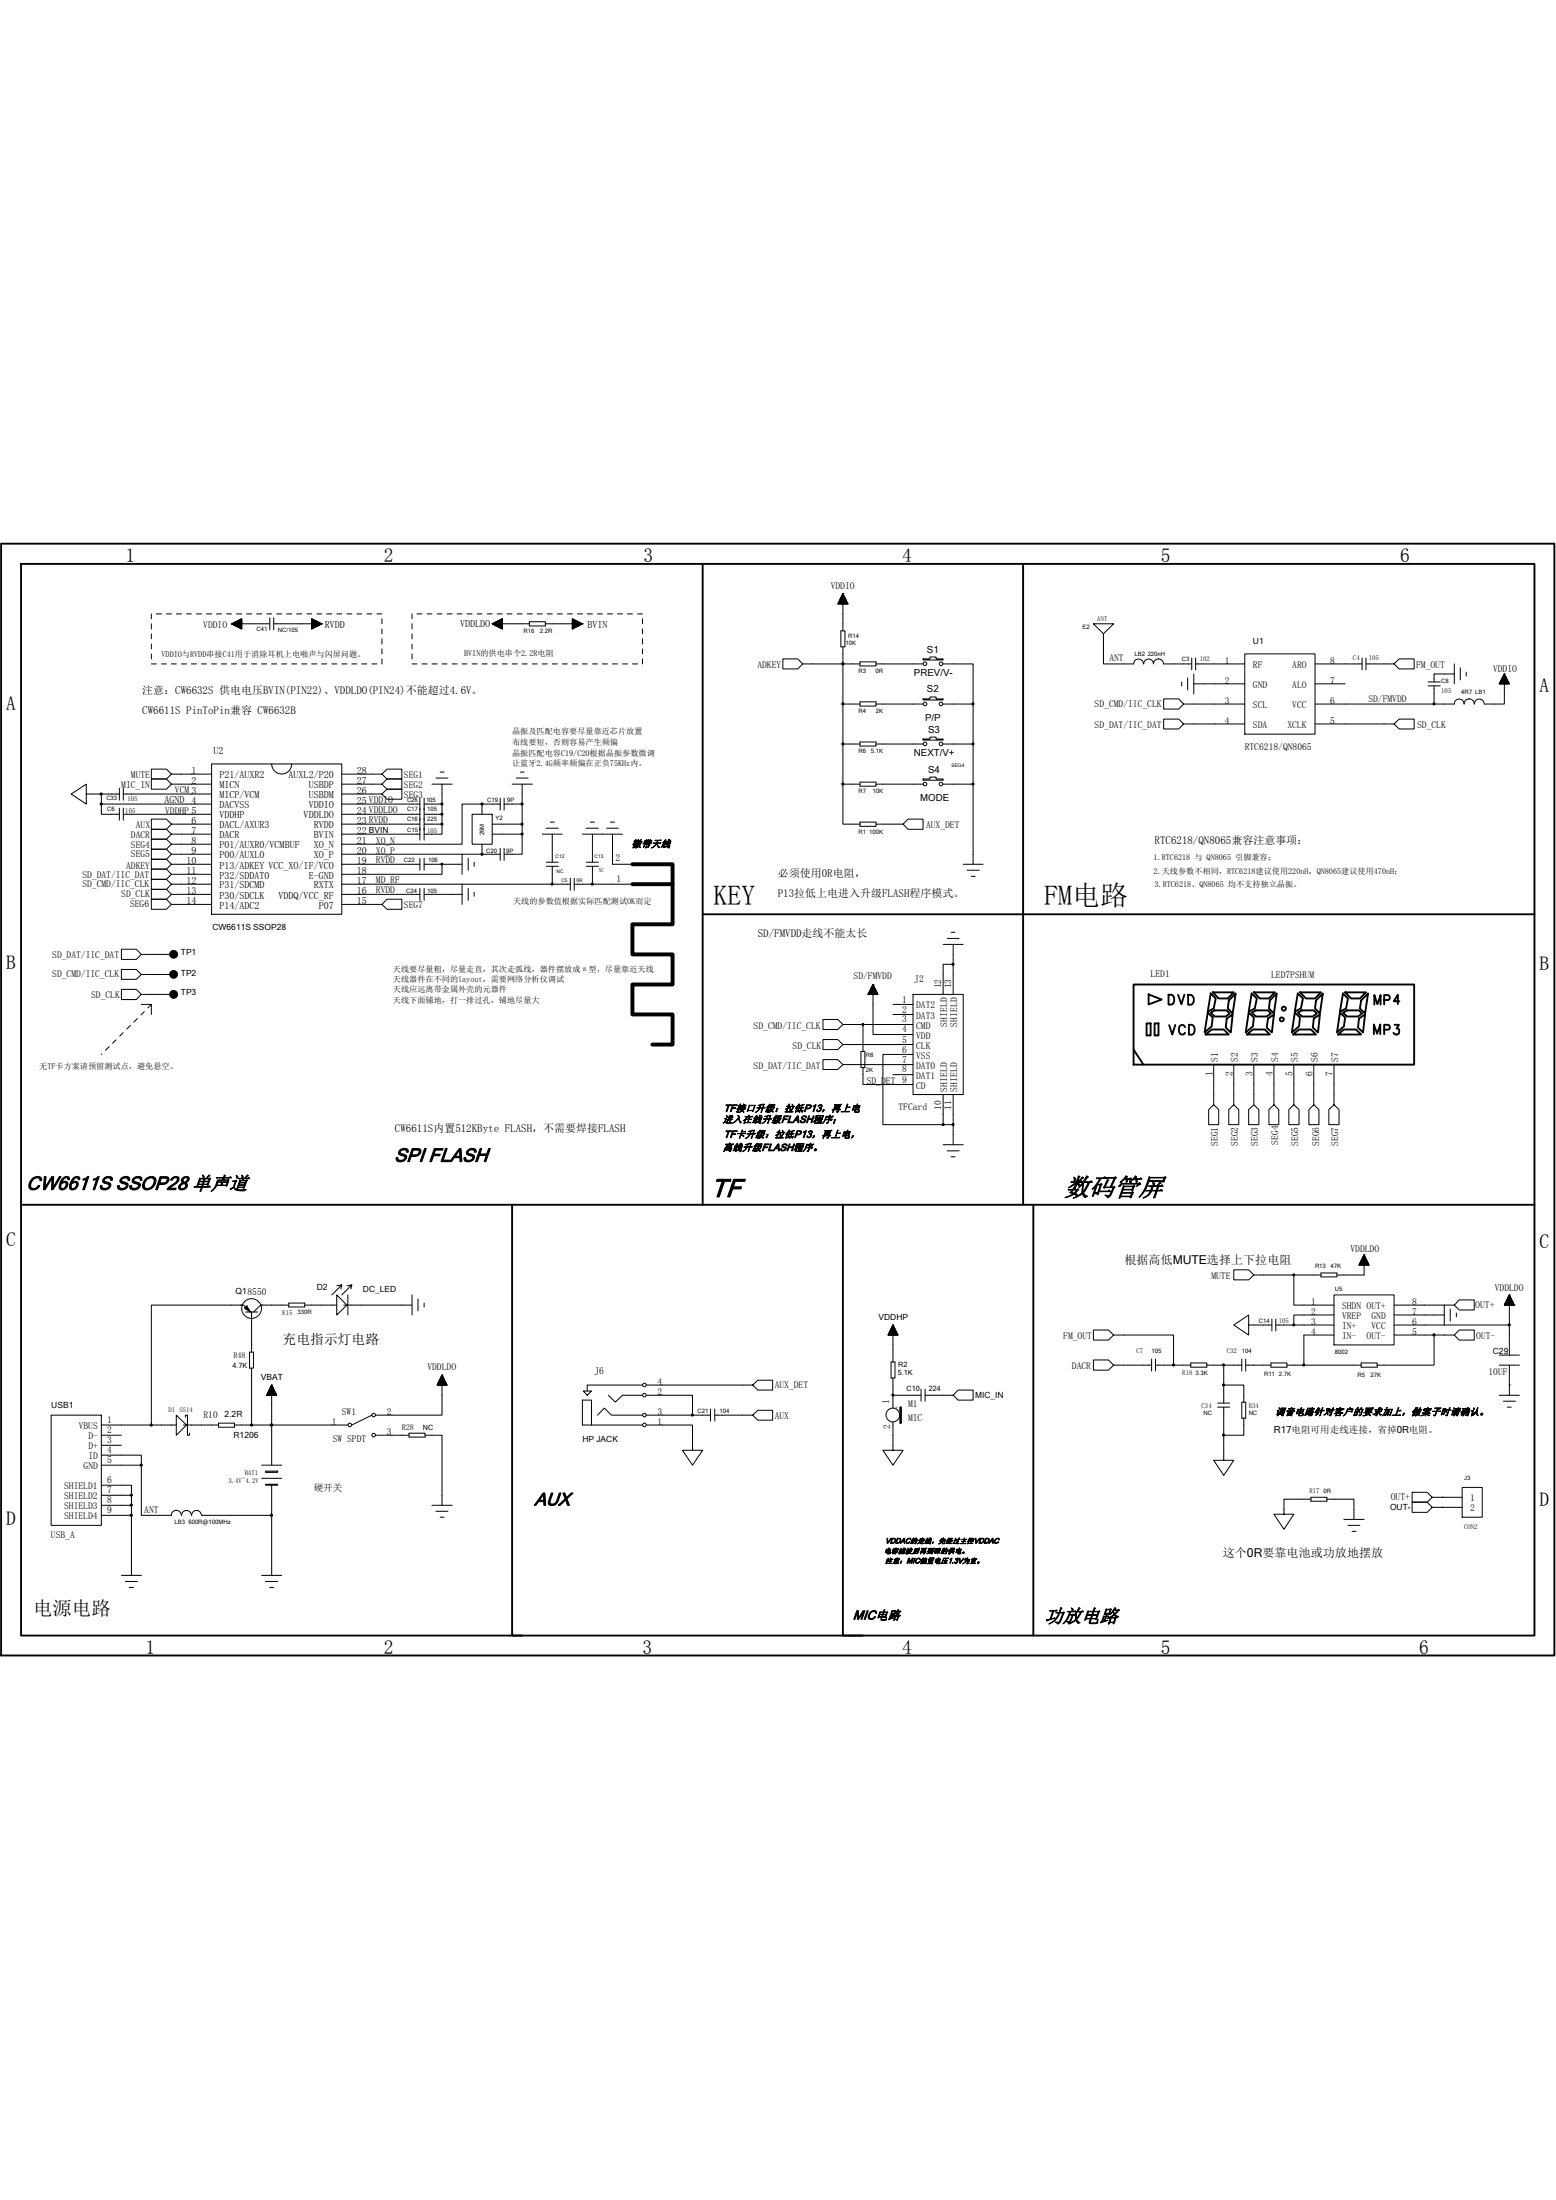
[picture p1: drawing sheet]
<svg xmlns="http://www.w3.org/2000/svg" width="210mm" height="297mm" viewBox="0 0 210 297" stroke-linecap="round" stroke-linejoin="round" font-family="sans-serif">
<g fill="none" stroke="#000" stroke-width=".25">
<path d="M.1 73.4h209.7v150.1h-209.7zM2.8 76.1h204.3v144.7h-204.3zM94.8 76.1v86.6M138.1 76.1v86.6M94.8 123.4h112.3M153 132.9h37.8v10.8h-37.8zM154.7 138.2h.6v1.6h-.6zM155 134.3l1.8 .7-1.8 .6zM155.8 138.2h.5v1.6h-.5zM157.7 134.3h.4a.76 .76 0 0 1 0 1.3h-.4zM158.6 138.4l-.4 1.3-.4-1.3M159.8 134.3l-.4 1.3-.4-1.3"/>
<path d="M159.9 138.7l-.1-.2-.4-.1a.74 .74 0 0 0 .1 1.3h.2l.2-.3M160.3 134.3h.4a.76 .76 0 0 1 0 1.4h-.4v-1.4M160.4 138.4h.4a.76 .76 0 0 1 0 1.3h-.4v-1.3M162.7 139.7l.8-.7h1.6l.7 .7zM163 136.7l.7 .7-.2 1.2-.9 .8zM163.4 136.7l.5-.3h1.6l.4 .4-.5 .4h-1.5zM163.4 134.1l.7 .7-.3 1.4-.8 .4zM163.7 134h2.8l-.8 .8h-1.2zM165.5 137.5l.8-.5-.2 2.4-.7-.7zM166.8 134.1l-.5 2.7-.6-.6 .1-1.1zM168.3 139.7l.8-.7h1.6l.7 .7zM168.5 136.7l.7 .7-.1 1.2-1 .8z"/>
<path d="M168.9 134.1l.7 .7-.3 1.4-.8 .4zM168.9 136.7l.6-.3h1.6l.4 .4-.6 .4h-1.4zM169.2 134h2.8l-.8 .8h-1.2zM171.1 137.5l.8-.5-.3 2.4-.7-.7zM172.3 134.1l-.4 2.7-.7-.6 .2-1.1zM174.5 139.7l.8-.7h1.6l.7 .7zM174.7 136.7l.7 .7-.1 1.2-1 .8zM175.1 134.1l.7 .7-.2 1.4-.9 .4zM175.1 136.7l.6-.3h1.6l.4 .4-.5 .4h-1.5zM175.4 134h2.9l-.8 .8h-1.3zM177.3 137.5l.8-.5-.2 2.4-.7-.7zM178.5 134.1l-.4 2.7-.6-.6 .1-1.1z"/>
<path d="M180.6 139.7l.8-.7h1.6l.7 .7zM180.8 136.7l.7 .7-.1 1.2-1 .8zM181.2 136.7l.6-.3h1.6l.4 .4-.5 .4h-1.5zM181.2 134.1l.7 .7-.2 1.4-.9 .4zM181.5 134h2.8l-.8 .8h-1.2zM183.4 137.5l.8-.5-.3 2.4-.6-.7zM184.6 134.1l-.4 2.7-.7-.6 .2-1.1zM185.4 139.6v-1.3l.4 1.3 .5-1.3v1.3M185.5 135.6v-1.3l.4 1.3 .4-1.3v1.3M186.8 139h.6a.37 .37 0 0 0 .1-.6h-.7v1.2M186.8 135h.6l.1-.1a.37 .37 0 0 0-.2-.6h-.5v1.3M188.2 138.4h.6l-.3 .5h.2a.46 .46 0 0 1 .1 .5 .46 .46 0 0 1-.4 .3l-.2-.1-.2-.2"/>
<path d="M188.8 135.2h-.7l.5-.9v1.3M153 141.7l1.3 2M2.8 162.7h204.3M69.1 162.7v58.1h1.4M113.7 162.7v58.1h2.8M139.4 162.7v58.1"/>
<circle cx="173" cy="137.6" r=".27"/>
<circle cx="173.2" cy="136.2" r=".28"/>
</g>
<g fill="none" stroke="#000" stroke-width=".13">
<path d="M20.4 82.9v.6M20.4 84.2v.7M20.4 85.6v.7M20.4 87v.6M20.4 88.3v.7M20.4 89.6h.7M21.1 82.9h.7M21.8 89.6h.7M22.5 82.9h.6M23.1 89.6h.7M23.8 82.9h.7M24.5 89.6h.7"/>
<path d="M25.2 82.9h.6M25.8 89.6h.7M26.5 82.9h.7M27.2 89.6h.7M27.9 82.9h.7M28.6 89.6h.6M29.2 82.9h.7M29.9 89.6h.7M30.6 82.9h.6M31.2 84.2h1.4M31.2 84.2h.1M31.2 89.6h.7"/>
<path d="M31.3 84.2v.1h1.3M31.4 84.3h1.2M31.4 84.2v.1M31.5 84.4h1.1M31.5 84.1v.2M31.6 84.5h1M31.6 84.1v.3M31.7 84.5h.9M31.7 84v.5M31.9 83.9v.7h.7M31.9 82.9h.7M32 83.9v.7"/>
<path d="M32 84.6h.6M32 83.8v.8M32.1 84.7h.5M32.2 83.8v.9M32.2 84.7h.4M32.3 83.7v1M32.3 84.8h.3M32.4 83.7v1.1M32.5 83.6v1.3M32.6 84.2h-1.2v.1M32.6 84.1h-1.1v.2M32.6 84h-.9v.5"/>
<path d="M32.6 83.9h-.8v.6M32.6 84.1h-1v.3M32.6 83.9h-.7v.7M32.6 83.8h-.6v.8M32.6 83.8h-.5v.9M32.6 83.8h-.4v.9M32.6 83.7h-.2v1.1h.2M32.6 83.7h-.3v1.1M32.6 83.6h-.1v1.3h.1M32.6 83.5v1.4M32.6 89.6h.7M33.3 82.9h.7"/>
<path d="M34 89.6h.6M34.6 82.9h.7M35.3 89.6h.7M36 82.9h.7M36.4 84.2h-5.2l1.4 .7v-1.4l-1.4 .7M36.4 83.4v1.6M36.7 89.6h.6M36.9 84.2h6.5l-1.3 .7v-1.4l1.3 .7M36.9 83.4v1.6M37.3 82.9h.7M38 89.6h.7M38.7 82.9h.7"/>
<path d="M39.4 89.6h.6M40 82.9h.7M40.7 89.6h.7M41.4 82.9h.7M42.1 84.2h1.3M42.1 84.5h.8M42.1 83.6v1.3M42.1 84.8h.2M42.1 84.8h.3M42.1 84.7h.4M42.1 84.7h.5M42.1 83.8h.6v.8h-.6"/>
<path d="M42.1 84.5h1M42.1 84.4h1.1M42.1 84.3h1.2M42.1 84.2h1.2v.1M42.1 84.1h1.1v.2M42.1 84.1h1v.3M42.1 84h.9v.5M42.1 83.9h.8v.6M42.1 83.9h.7v.7M42.1 83.8h.4v.9M42.1 83.8h.3v.9M42.1 83.7h.2v1.1"/>
<path d="M42.1 83.7h.1v1.1M42.1 83.5v1.4M42.1 89.6h.7M42.2 83.6v1.3M42.3 83.7v1.1M42.4 83.7v1M42.5 83.8v.9M42.6 83.8v.8M42.7 83.9v.7M42.8 82.9h.6M42.8 83.9v.7h-.7M42.9 84v.5"/>
<path d="M43.1 84.1v.3M43.2 84.1v.2M43.3 84.2v.1M43.3 84.2v.1h-1.2M43.4 84.2h.1M43.4 89.6h.7M44.1 82.9h.7M44.8 89.6h.6M45.4 82.9h.7M46.1 89.6h.7M46.8 82.9h.7M47.5 89.6h.7"/>
<path d="M48.2 82.9h.6M48.8 89.6h.7M49.5 82.9h.7M50.2 89.6h.7M50.9 82.9h.6M51.5 83.5v.7M51.5 84.9v.7M51.5 86.3v.7M51.5 87.6v.7M51.5 89v.6M55.6 89.6h.7M55.6 82.9v.6"/>
<path d="M55.6 84.2v.7M55.6 85.6v.7M55.6 87v.6M55.6 88.3v.7M56.3 82.9h.7M57 89.6h.6M57.6 82.9h.7M58.3 89.6h.7M59 82.9h.6M59.6 89.6h.7M60.3 82.9h.7M61 89.6h.7"/>
<path d="M61.7 82.9h.7M62.4 89.6h.6M63 82.9h.7M63.7 89.6h.7M64.4 82.9h.6M65 89.6h.7M65.7 82.9h.7M66.4 84.2h1.4M66.4 89.6h.7M66.4 84.2h.1M66.5 84.2v.1h1.3M66.6 84.3h1.2"/>
<path d="M66.6 84.2v.1M66.7 84.4h1.1M66.7 84.1v.2M66.8 84.5h1M66.8 84.1v.3M66.9 84.5h.9M66.9 84v.5M67 83.9v.7h.8M67.1 82.9h.7M67.1 83.9v.7M67.1 84.6h.7M67.2 83.8v.8"/>
<path d="M67.3 83.8v.9M67.4 84.7h.4M67.4 83.7v1M67.5 84.8h.3M67.5 83.7v1.1M67.7 83.6v1.3M67.7 84.9h.1M67.8 84.2h-1.3v.1M67.8 84.1h-1.2v.2M67.8 84.1h-1.1v.3M67.8 84h-.9v.5M67.8 83.9h-.8v.6"/>
<path d="M67.8 83.9h-.7v.7M67.8 83.8h-.6v.8M67.8 83.5v1.4M67.8 89.6h.6M67.8 83.8h-.5v.9h.5M67.8 83.8h-.4v.9M67.8 83.7h-.3v1.1M67.8 83.7h-.2v1.1h.2M67.8 83.6l-.1 1.3M68.4 82.9h.7M69.1 89.6h.7M69.8 82.9h.7"/>
<path d="M70.5 89.6h.6M71.1 82.9h.7M71.4 84.2h-5l1.4 .7v-1.4l-1.4 .7M71.4 83.9h2.2v.6h-2.2zM71.8 89.6h.7M72.5 82.9h.7M73.2 89.6h.7M73.6 84.2h5l-1.4 .7v-1.4l1.4 .7M73.9 82.9h.6M74.5 89.6h.7M75.2 82.9h.7M75.9 89.6h.7"/>
<path d="M76.6 82.9h.6M77.2 89.6h.7M77.2 83.7h.3v1.1M77.2 84.2h1.4M77.2 84.5h.9M77.2 84.9h.1M77.2 84.8h.2M77.2 84.8h.3M77.2 84.7h.5M77.2 83.8h.5v.9h-.5M77.2 84.6h.7M77.2 84.5h1"/>
<path d="M77.2 84.4h1.1M77.2 84.3h1.2M77.2 84.2h1.3v.1M77.2 84.1h1.2v.2M77.2 84.1h1.1v.3M77.2 84h1v.5M77.2 83.9h.8v.6M77.2 83.9h.7v.7M77.2 83.8h.6v.8M77.2 83.8h.4v.9M77.2 83.7h.2v1.1M77.2 83.6l.1 1.3"/>
<path d="M77.2 83.5v1.4M77.3 83.6v1.3M77.4 83.7v1.1M77.6 83.7v1M77.7 83.8v.9M77.8 83.8v.8M77.9 83.9v.7M77.9 82.9h.7M78 83.9v.7h-.8M78.1 84v.5M78.2 84.1v.3M78.3 84.1v.2"/>
<path d="M78.4 84.2v.1M78.5 84.2v.1h-1.3M78.6 84.2h.1M78.6 89.6h.6M79.2 82.9h.7M79.9 89.6h.7M80.6 82.9h.7M81.3 89.6h.7M82 82.9h.7M82.7 89.6h.6M83.3 82.9h.7M84 89.6h.7"/>
<path d="M84.7 82.9h.6M85.3 89.6h.7M86 82.9h.7M86.7 83.5v.7M86.7 84.9v.7M86.7 86.3v.7M86.7 87.6v.7M86.7 89v.6M113.1 81.5h1.3M113.1 81.4v.1M113.1 81.4h1.3M113.2 81.4h1.2v.1"/>
<path d="M113.2 81.3v.2M113.2 81.3h1.1M113.2 81.3h1.1v.2M113.2 81.2v.3M113.2 81.2h1.1M113.3 81.5v-.3h.9v.3M113.3 81.1h.9M113.3 81h.9v.5M113.3 81v.5M113.3 81h.9M113.4 80.9h.7v.6M113.4 80.9v.6"/>
<path d="M113.4 80.9h.7M113.4 80.8h.7v.7M113.5 80.7h.5v.8M113.5 80.6v.9M113.5 85.2h.5v2.1h-.5zM113.5 80.6h.5M113.5 80.6h.5v.9M113.5 80.5v1M113.6 80.5h.3M113.6 80.5h.3v1M113.6 80.5v1M113.6 80.4h.3v1.1"/>
<path d="M113.7 80.2v1.3M113.7 80.3h.1v1.2M113.7 80.2h.1M113.7 80.2l.7 1.3h-1.3l.6-1.3v5M113.7 95.1h2.4M113.7 87.3v18.6M113.8 80.3h-.1l-.1 1.2M114 80.8h-.6v.7M116.1 89.6h-7.8l-.6 .7h-2.1v-1.3h2.1l.6 .6M116.1 89.4h2.1v.5h-2.1zM116.1 94.8h2.1v.5h-2.1zM118.2 89.6h6.4"/>
<path d="M118.2 95.1h6.4M124.6 89h.9v-.3h.8v.3h1v.1h-2.7zM124.6 99.8h.9v-.3h.8v.3h1v.1h-2.7zM124.6 94.4h.9v-.3h.8v.3h1v.1h-2.7zM127.3 89.6h4v5.5M127.3 95.1h4v5.4M147.6 84.2h2.7l-1.4 1.4zM148.9 85.6v4h4.1M153 89.6a.66 .66 0 0 1 .6-.6 .66 .66 0 0 1 .7 .6M156.3 89a.62 .62 0 0 0-.6 .6 .66 .66 0 0 0-.7-.6 .66 .66 0 0 0-.7 .6M156.3 89a.68 .68 0 0 1 .7 .6M157 89.6h3.8"/>
<path d="M159.5 92.1v.5M160.3 91.5v1.7M160.8 88.8v1.6M161.1 92.3h6.9M161.1 91v2.7M161.4 89.6h6.6M161.4 88.8v1.6M168 88.3h9.5v10.8h-9.5zM168 95.1h-8.3l-.6-.7h-2.1v1.3h2.1l.6-.6M168 97.7h-8.3l-.6 .7h-2.1v-1.3h2.1l.6 .6M177.5 97.7h10.6l.7 .7h2v-1.3h-2l-.7 .6M177.5 89.6h6.3"/>
<path d="M177.5 92.3h4M183.8 88.8v1.6M184.3 88.8v1.6M184.3 89.6h3.8l.7-.6h2v1.3h-2l-.7-.7M192.7 92.6h1.7M192.7 92.1h1.7M193.5 95.1h2.8M193.5 92.6v2.5h-16M196.3 95a.66 .66 0 0 1 .6-.6 .66 .66 0 0 1 .7 .7M196.3 91h-2.8v1.1M196.3 89.6v2.7M197.1 90.2v1.6"/>
<path d="M197.9 90.7v.6M198.3 94.4a.68 .68 0 0 1 .6 .7M198.3 94.4a.62 .62 0 0 0-.7 .6M199 95a.66 .66 0 0 1 .6-.6 .66 .66 0 0 1 .7 .7M202.3 92.3h1.4h-1.3M202.4 92.2h1.2M202.4 92.3v-.1h1.2v.1M202.4 92.1h1.2M202.5 92.3v-.2h1v.2M202.5 92h1M202.5 91.9v.4M202.5 92h1v.3"/>
<path d="M202.5 91.9h1M202.6 92.3v-.5h.8v.5M202.6 91.8h.8M202.6 91.7v.6M202.6 91.8h.8v.5M202.6 91.7h.8M202.7 91.6v.7M202.7 91.7h.6v.6M202.7 91.6h.6M202.7 91.5v.8M202.7 91.5h.6M202.8 91.5h.5"/>
<path d="M202.8 91.4v.9M202.8 91.4h.4v.9M202.8 91.4h.4M202.9 91.3v1M202.9 91.3h.3v1M202.9 91.3h.2M202.9 91.2v1.1M202.9 91.2h.2v1.1M202.9 91.2h.2M202.9 91v1.3M202.9 91.1h.2v1.2M203 91h.1"/>
<path d="M203 91v1.3M203 91l.7 1.3h-1.4l.7-1.3v4.1h-2.7M203.3 91.5v.8M13.7 108.6v1.3h2.4M13.7 107.2v1.4h14.9M16.1 106.4v1.6M16.1 109.1v1.6M16.1 107.2h-4.5v-1.3l-2 1.3 2 1.4v-1.4M16.6 107.2h12M16.6 106.4v1.6M16.6 109.1v1.6M16.6 109.9h12"/>
<path d="M23.1 112.6l-.6-.6h-2.1v1.3h2.1l.6-.7h5.5M23.1 114l-.6 .7h-2.1v-1.4h2.1l.6 .7h5.5M23.1 115.3l-.6 .7h-2.1v-1.3h2.1l.6 .6h5.5M23.1 116.7l-.6-.7h-2.1v1.3h2.1l.6-.6h5.5M23.1 119.4l-.6 .7h-2.1v-1.4h2.1l.6 .7h5.5M23.1 118l-.6-.7h-2.1v1.4h2.1l.6-.7h5.5M28.6 103.1h17.5v20.3h-17.5zM28.6 105.9h-5.5l-.6 .7h-2.1v-1.4h2.1l.6 .7M28.6 111.3h-5.5l-.6 .7h-2.1v-1.4h2.1l.6 .7M28.6 104.5h-5.5l-.6 .7h-2.1v-1.4h2.1l.6 .7M36.7 103.1a1.34 1.34 0 0 0 1.3 1.4 1.34 1.34 0 0 0 1.4-1.4M51.5 104.5l.7-.7h2v1.4h-2l-.7-.7h-5.4"/>
<path d="M51.5 107.2l.7-.6h2v1.3h-2l-.7-.7h-5.4M51.5 105.9l.7-.7h2v1.4h-2l-.7-.7h-5.4M56.7 107.8v5.6M56.7 115.9v1.6M56.7 120v1.6M56.7 111.3h-10.6M56.7 112.6h-10.6M56.7 108.6h-10.6M56.7 116.7h-10.6M56.7 109.9h-10.6M57.2 107.8v5.6M57.2 115.9v1.6"/>
<path d="M57.2 120v1.6M58.3 105.9h2.7M58.8 105.1h1.7M59.4 104.2h.5M59.6 105.9v4M59.6 116.7h-2.4M59.6 109.9h-2.4M59.6 111.3v1.3h-2.4M59.6 109.9v1.4h-2.4M59.6 108.6h-2.4M62.4 119.4v2.7M62.4 115.3v2.7"/>
<path d="M62.4 116.7h-2.8v1.3h-13.5M63.2 120v1.6M63.2 115.9v1.6M63.7 109.9h2.7v4.1h-2.7zM64 116.4v.6M65 108.6h-2.6v5.4h-16.3M65 115.3h.1M65 108.6h2.5M65 108.6v1.3M65 114v1.3M67.5 107.8v1.6M67.5 114.5v1.7"/>
<path d="M67.5 115.3h-21.4M68 108.6h2.5M68 107.8v1.6M68 114.5v1.7M69.1 105.9h2.7M69.7 105.1h1.6M70.2 104.2h.5M70.5 105.9v6.7M70.5 111.3h-4.1M70.5 112.6h-4.1M70.5 112.6v2.7h-2.5M73.2 112.6h2.7"/>
<path d="M73.7 111.8h1.6M73.7 116.4h1.6M73.7 117h1.6M74.3 111h.5M74.5 112.6v3.8M74.5 119.4h-28.4M74.5 117v2.4h2.5M77 118.6v1.6M77.5 119.4h7.8M77.5 118.6v1.6M78.6 112.6h5.4M79.1 111.8h1.7"/>
<path d="M79.1 116.4h1.7M79.1 117h1.7M79.7 111h.5M79.9 112.6v3.8M79.9 117v2.4M81.9 111.8h1.5M82.4 111h.5M82.7 112.6v4.1h2.6M113.7 105.9v5.4h2.4M113.7 100.5h2.4M113.7 105.9h2.4M116.1 100.2h2.1v.5h-2.1z"/>
<path d="M116.1 105.6h2.1v.6h-2.1zM116.1 111h2.1v.6h-2.1zM118.2 111.3h3.7l.6 .7h2.1v-1.4h-2.1l-.6 .7M118.2 100.5h6.4M118.2 105.9h6.4M124.6 105.2h.9v-.3h.8v.3h1v.1h-2.7zM127.3 100.5h4v5.4M130 116.7h2.7M130.5 117.5h1.6M131.1 118.3h.5M131.3 105.9v10.8M131.3 105.9h-4"/>
<path d="M16.6 139.4l-.4 .5M17.6 138.5l-.5 .4M18.5 137.5l-.4 .5M19.1 134.3l-.7-.7h-2v1.4h2l.7-.7h4M19.1 131.6l-.7 .6h-2v-1.3h2l.7 .7h4M19.1 128.9l-.7-.7h-2v1.3h2l.7-.6h4M19.1 135.6h1.3M19.5 136.6l-.5 .4M20.4 135.6l-.4 .5M20.4 135.6v1.4M23.1 122.1l-.6 .7h-2.1v-1.4h2.1l.6 .7h5.5M23.1 120.8l-.6-.7h-2.1v1.3h2.1l.6-.6h5.5"/>
<path d="M51.5 122.1l.7 .7h2v-1.4h-2l-.7 .7h-5.4M56.7 120.8h-10.6M57.2 120.8h5.2M64 120.5v.5M113.7 138.3l-.6-.7h-2v1.4h2l.6-.7h9.5M116.5 138.3v3.7M117.1 134.3h1.4M117.2 134.3h1.2M117.2 134.2h1.2M117.2 134.3v-.2h1.2v.2M117.2 134h1.2M117.3 134.3v-.3h1v.3"/>
<path d="M117.3 133.9h1M117.3 134.3v-.4h1v.4M117.3 133.8h1M117.4 133.8v.5M117.4 133.8h.8v.5M117.4 133.7h.8M117.4 133.7v.6M117.4 133.7h.8v.6M117.5 133.6h.7M117.5 133.5v.8M117.5 133.6h.6v.7M117.5 133.5h.6"/>
<path d="M117.5 133.4v.9M117.5 133.5h.6v.8M117.6 133.4h.4M117.6 133.3v1M117.6 133.4h.4v.9M117.6 133.3h.4M117.6 133.2v1.1M117.6 133.2h.4v1.1M117.7 133.2h.2M117.7 133.1v1.2M117.7 133.1h.2v1.2M117.7 133.1h.2"/>
<path d="M117.8 133v1.3M117.8 133h.1v1.3M117.8 133h.1M117.8 132.9v1.4M117.8 132.9h.1M117.8 132.9l.7 1.4h-1.4l.7-1.4v6.8h5.4M120.5 135.6h2.7M120.5 137h2.7M123.2 134.3h6.8v13.5h-6.8zM127.3 127.5h2.7M127.3 134.3v-4.1h1.3v4.1M127.8 126.7h1.6"/>
<path d="M128.4 125.9h.5M128.6 127.5v2.7M13.7 142.3v.1M14.7 141.3l-.5 .5M15.7 140.4l-.5 .5M113.7 141l-.6-.6h-2v1.3h2l.6-.7h9.5M113.7 143.7l-.6-.6h-2v1.3h2l.6-.7h9.5M116.2 142h.5v2.1h-.5zM116.5 144.1v2.3h6.7M120.5 145.1h2.7M123.2 142.4h-4.1v9.4h8.2M127.3 154.6h2.7"/>
<path d="M127.3 151.8h1.3M127.3 147.8v4M127.8 155.4h1.6M128.4 156.2h.5M128.6 147.8v6.8M163.8 143.7v5.5l.7 .6v2h-1.4v-2l.7-.6M166.5 143.7v5.5l.7 .6v2h-1.4v-2l.7-.6M169.2 143.7v5.5l.7 .6v2h-1.4v-2l.7-.6M171.9 143.7v5.5l.7 .6v2h-1.4v-2l.7-.6M174.6 143.7v5.5l.7 .6v2h-1.4v-2l.7-.6M177.3 143.7v5.5l.7 .6v2h-1.4v-2l.7-.6M180 143.7v5.5l.7 .6v2h-1.4v-2l.7-.6"/>
<path d="M33 176.6h.1M33 176.6h.4M33.1 177.1h1.7M33.1 176.4v.3M33.2 176.7h.3v.3M33.3 176.3l.5 .8-.8-.5zM33.3 176.3h.1M33.3 176.3v.5M33.4 176.5h-.3l-.2-.3h-12.5v16.2M33.4 176.9h.2M33.4 176.5v.4M33.6 177h.1"/>
<path d="M33.7 177v.1M33.8 177.1h.1M34 177.1v5.5M39 175.9h2.1v.6h-2.1zM39 176.2h-3.8l-1 .9M41.1 176.2h4.3M45.4 173.6l.7-.1-1.3 1.3M45.4 174.8l1.4 1.4-1.4 1.3zM46.1 173.5l-.1 .5M46.4 176.2h9.2M46.8 173.6l.7-.1-1.4 1.3M46.9 174.8v2.7"/>
<path d="M47.5 173.5l-.2 .5M55.6 174.8v2.7M56.4 175.4v1.6M57.2 175.9v.6M120 180v.3M120 179.9h1M120 179.8v.5M120 179.9h1v.4M120 179.8h1M120.1 179.7h.8M120.1 179.6h.8M120.2 179.5v.8"/>
<path d="M120.2 179.6h.6v.7M120.2 179.5h.6M120.2 179.4v.9M120.2 179.4h.6v.9M120.3 179.4h.5M120.3 179.3v1M120.3 179.3h.4v1M120.3 179.3h.4M120.4 179.2v1.1M120.4 179.2h.3v1.1M120.4 179.2h.2M120.4 179.1h.2v1.2"/>
<path d="M120.5 179v1.3M120.5 178.9v1.4M120.5 178.9h.1M120.5 178.9l.7 1.4h-1.4l.7-1.4v5M120.6 179h-.2v1.3M168.5 178.9v-1.4l-2 1.4 2 1.4v-1.4h3.1M169.2 172.1l-.7-.6h-2v1.3h2l.7-.7h5.4v4.1h5.4M171.6 178.1v1.6M172.2 178.9h7.8M172.2 178.1v1.6M174.6 172.1h3.7M178.3 171.9h2.1v.5h-2.1z"/>
<path d="M180 174.8h8.1v6.8h-8.1zM180 177.5h-5.4v1.4M183.4 170.8h1.3M183.5 170.7h1.2M183.5 170.8v-.2h1.2v.2M183.5 170.6h1.1M183.5 170.8v-.3h1.1v.3M183.6 170.5h1M183.6 170.8v-.4h1v.4M183.6 170.4h.9M183.6 170.8v-.5h.9v.5M183.7 170.2h.8"/>
<path d="M183.7 170.8v-.6h.8v.6M183.7 170.1h.7M183.8 170h.6M183.8 169.9h.5M183.9 169.8h.4M183.9 169.7h.3M184 169.6h.1M184 170.8v-1.3h.1v1.3M184.1 169.5h.1M184.1 169.4l-.7 1.4h1.3l-.6-1.4v2.7h-3.7M184.1 169.4v1.4M184.1 169.4h.1"/>
<path d="M184.2 169.6v1.2M184.2 169.7h-.2v1.1M184.2 169.7v1.1M184.2 169.8h-.3v1M184.3 169.8v1M184.3 169.9h-.4v.9M184.3 170v.8M184.3 170h-.5v.8M184.4 170.1v.7M184.4 170.1h-.7v.7M188.1 177.5h6.8M194.9 176.2h1.4l.6 .7h2v-1.4h-2l-.6 .7"/>
<path d="M194.9 176.2v2.7M194.9 176.2h-6.8M195.7 176.7v1.7M196.5 177.3v.5M203 176.2h1.3M203 176.2h.1M203 176.1h1.3M203.1 176.2v-.1h1.2v.1M203.1 176h1.2M203.1 176.2v-.2h1.2v.2M203.1 175.9h1.1M203.2 175.9h1v.3"/>
<path d="M203.2 175.9v.3M203.2 175.8h1M203.2 176.2v-.5h1v.5M203.3 175.7h.8M203.3 176.2v-.6h.8v.6M203.3 175.6h.8M203.3 175.6h.7v.6M203.3 175.5v.7M203.4 175.5h.6M203.4 175.5h.6v.7M203.4 175.3h.5v.9M203.4 175.3v.9"/>
<path d="M203.5 175.3h.4M203.5 175.2h.4v1M203.5 175.1v1.1M203.5 175.1h.3v1.1M203.6 175.1h.2M203.6 175h.2v1.2M203.7 174.8v1.4M203.7 174.9v1.3M203.7 174.8l.6 1.4h-1.3l.7-1.4v8.2M203.7 174.8h.1M203.7 178.9h-15.6M203.8 175h-.2v1.2"/>
<path d="M203.8 175.2h-.3v1M203.9 175.4h-.5v.8M204.3 176.2h.1M6.9 191.1h6.8v14.9h-6.8zM13.7 196.5h5.4v1.3M13.7 192.4h10.1M13.7 193.8h2.7M13.7 195.1h2.7M13.7 197.8h5.4M19.1 197.8v6.8h4M23.8 191.1l1.4 1.3-1.4 1.4zM24.8 192.4h4.7"/>
<path d="M25 191.3v-.2h.3v2.7h.3v-.3M29.5 192.2h2.1v.5h-2.1zM31.6 192.4h15.3M33.7 182.6h.5v2.1h-.5zM34 184.7v7.7M35.3 197.8h2.7M35.3 199.6h2.7M35.8 198.6h1.7v.2h-1.7zM36 188.4h1.3M36 188.3v.1M36 188.3l1.3 .1M36 188.3h1.3"/>
<path d="M36.1 188.4v-.2h1.2v.2M36.1 188.2h1.1M36.1 188.1v.3M36.1 188.1h1.1v.3M36.2 188h1M36.2 188v.4M36.2 188h.9v.4M36.2 187.9h.9M36.2 187.8v.6M36.2 187.9h.9v.5M36.2 187.8h.9M36.3 187.7v.7"/>
<path d="M36.3 187.8h.7v.6M36.3 187.7h.7M36.3 187.7h.7v.7M36.3 187.6v.8M36.4 187.6h.6M36.4 187.5v.9M36.4 187.6h.5v.8M36.4 187.5h.5M36.4 187.5h.5v.9M36.4 187.4v1M36.5 187.4h.4M36.5 187.3h.3v1.1"/>
<path d="M36.5 187.3v1.1M36.5 187.3h.3M36.6 187.2h.2v1.2M36.6 187.1h.1v1.3M36.7 187h.1M36.7 187v1.4M36.7 187l.6 1.4h-1.3l.7-1.4v10.8M36.7 192.4h.1M36.7 187.1l-.1 1.3M36.7 187.2h-.1v1.2M50.2 191.1l-2.7 1.3M50.7 193.8h4.5"/>
<path d="M55.2 193.5h2.2v.5h-2.2zM57.4 193.8h2.2v9.4M59 186.9h1.3M59.1 186.8v.2M59.1 186.9h1.2v.1M59.1 186.8h1.1M59.1 186.7v.3M59.1 186.8h1.1v.2M59.1 186.7h1.1M59.2 186.6v.4M59.2 186.6h1v.4M59.2 186.6h.9"/>
<path d="M59.2 186.5v.5M59.2 186.5h.9v.5M59.2 186.5h.8M59.3 187v-.6h.7v.6M59.3 186.4h.7M59.3 186.3v.7M59.3 186.3h.7v.7M59.4 186.3h.5M59.4 186.1v.9M59.4 186.2h.5v.8M59.4 186.1h.5M59.4 186.1h.5v.9"/>
<path d="M59.5 186h.3v1M59.5 185.9h.3v1.1M59.6 185.7v1.3M59.6 185.8h.1v1.2M59.6 185.7h.1M59.6 185.7l.7 1.3h-1.3l.6-1.3v5.4h-8.9M59.8 185.8h-.2l-.1 1.2M59.8 185.9h-.3v1.1M59.8 186h-.3l-.1 1M60.3 187h-1.3v-.1l1.3 .1M78.7 187.8h1.1l-.6 .6zM79.8 192.4v-3.4h-1.2v3.4h8.1"/>
<path d="M80.6 191.1l1-1 .9 1h4.2M82.1 188.4l.9 .9 1-.9h2.7M86.7 187h-7.5v.8M87.2 192.4h6.3v3.4h-1.4l1.4 2 1.3-2h-1.3M87.2 187h14.4l.7 .7h2v-1.3h-2l-.7 .6M87.2 188.4h6.3v2.7M87.2 191.1h8.7M95.9 190.2v1.7M96.5 191.1h5.1l.7 .6h2v-1.3h-2l-.7 .7M96.5 190.2v1.7M119.8 180.3h1.4M119.9 180.2v.1"/>
<path d="M119.9 180.2l1.3 .1M119.9 180.1h1.2M119.9 180.1v.2M119.9 180.1h1.2v.2M120 180h1.1M120 180h1.1v.3M120.1 180.3v-.5h.8v.5M120.1 180.3v-.6h.8v.6M120.2 183.9h.6v2.2h-.6zM120.5 188.4h3.8M120.5 192v3.8h-1.4l1.4 2 1.4-2h-1.4M120.5 186.1v4"/>
<path d="M121.5 190h.1v2.2h-.1zM121.5 192h.1M121.5 191.9h.1M121.5 191.7h.1M121.5 191.6h.1M121.5 191.5h.1M121.5 191.3h.1M121.5 191.2h.1M121.5 191.1h.1M121.5 190.9h.1M121.5 190.8h.1M121.5 190.7h.1"/>
<path d="M121.5 190.5h.1M121.5 190.4h.1M121.5 190.2h.1M121.5 190.1h.1M124.3 187.6v1.6M124.8 187.6v1.6M124.8 188.4h3.8l.7 .6h2v-1.3h-2l-.7 .7M150.3 180.3l-.7-.7h-2v1.3h2l.7-.6h8.1v4M155.4 184.3h-5.1l-.7 .7h-2v-1.4h2l.7 .7M155.4 183.5v1.6M155.9 184.3h4.8M155.9 183.5v1.6"/>
<path d="M160.7 184h2.2v.6h-2.2zM162.9 184.3h4.7M164.3 190h1.6M164.3 189.4h1.6M165.1 184.3v2.7h2.8v2.3M165.1 193.8v3.4h-1.3l1.3 2 1.4-2h-1.4M165.1 187v2.4M165.1 190v3.8h2.8v-2.3M167.6 189.3h.5v2.2h-.5zM167.6 183.5v1.6M168.1 184.3h3.4M168.1 183.5v1.6"/>
<path d="M171.5 184h2.2v.6h-2.2zM176 184.3h-2.3M180 180.3h-4v4h7.7M183.7 184h2.1v.6h-2.1zM188.1 180.3h8.2l.6 .6h2v-1.3h-2l-.6 .7M193.5 180.3v4h-7.7M202.3 188.4h2.7M202.3 184.3h2.7M202.3 183h2.7M202.9 189.2h1.6M203.4 190h.5M203.7 187h.1"/>
<path d="M203.7 184.3v4.1M13.7 200.5h4v1.4M13.7 201.9h4v1.3M13.7 203.2h4v1.4h-4M16.4 212.7h2.7M16.9 213.5h1.6M17.4 214.3h.6M17.7 204.6v8.1M23.8 203.9a.68 .68 0 0 1 .7 .7M23.8 203.9a.62 .62 0 0 0-.7 .7M24.5 204.6a.66 .66 0 0 1 .7-.7 .66 .66 0 0 1 .6 .7M25.9 204.6a.66 .66 0 0 1 .6-.7 .66 .66 0 0 1 .7 .7h9.5v8.1"/>
<path d="M35.3 212.7h2.7M35.8 213.5h1.7M35.8 200.4h1.7v.1h-1.7zM36.4 214.3h.5M36.7 200.5v4.1M58.3 203.2h2.7M58.8 204h1.7M59.4 204.9h.5M176.9 202.4h-3.6v2h-1.4l1.4 2.1 1.3-2.1h-1.3M176.9 202.2h2.2v.5h-2.2zM179.1 202.4h3.6v2.7M181.4 205.1h2.7"/>
<path d="M181.9 206h1.6M182.5 206.8h.5M193.3 202.2l-.7-.7h-2v1.3h2l.7-.6h1.3M193.3 203.5l-.7-.7h-2v1.4h2l.7-.7h1.3M194.6 202.2h.1M194.6 203.5h.1M194.6 202.2h2.7M194.6 203.5h2.7M197.3 200.8h2.7v4.1h-2.7z"/>
<circle cx="124.8" cy="95" r=".24"/>
<circle cx="124.8" cy="89.6" r=".24"/>
<circle cx="127" cy="89.6" r=".24"/>
<circle cx="127" cy="95" r=".24"/>
<circle cx="124.8" cy="100.4" r=".24"/>
<circle cx="124.8" cy="105.9" r=".24"/>
<circle cx="127" cy="105.9" r=".24"/>
<circle cx="127" cy="100.4" r=".24"/>
<circle cx="34" cy="176.7" r="1.33"/>
<circle cx="47.2" cy="192.4" r=".24"/>
<circle cx="50.4" cy="191.1" r=".24"/>
<circle cx="50.4" cy="193.8" r=".24"/>
<circle cx="87" cy="187" r=".24"/>
<circle cx="87" cy="192.4" r=".24"/>
<circle cx="87" cy="188.4" r=".24"/>
<circle cx="87" cy="191.1" r=".24"/>
<circle cx="120.5" cy="191" r=".93"/>
</g>
<path d="M85.3 116.7h5.5v8.1h-5.5v4.1h5.5v4h-5.5v4.1h5.5v4h-2.8M85.3 119.4h5.5" fill="none" stroke="#000" stroke-width=".53"/>
<g fill="none" stroke="#000" stroke-width=".66">
<circle cx="23.4" cy="134.3" r=".28"/>
<circle cx="23.4" cy="128.8" r=".27"/>
<circle cx="23.4" cy="131.6" r=".27"/>
</g>
<g fill="#000" stroke="#000" stroke-width=".13">
<path d="M113.6 94.9h.2v.2h-.2z" fill-rule="evenodd"/>
<path d="M113.6 89.5h.2v.2h-.2z" fill-rule="evenodd"/>
<path d="M113.6 89.5h.2v.2h-.2z" fill-rule="evenodd"/>
<path d="M131.2 94.9h.2v.2h-.2z" fill-rule="evenodd"/>
<path d="M193.4 94.9h.2v.2h-.2z" fill-rule="evenodd"/>
<path d="M13.5 108.4h.3v.2h-.3z" fill-rule="evenodd"/>
<path d="M59.5 109.8h.2v.2h-.2z" fill-rule="evenodd"/>
<path d="M59.5 111.2h.2v.2h-.2z" fill-rule="evenodd"/>
<path d="M59.5 116.6h.2v.2h-.2z" fill-rule="evenodd"/>
<path d="M59.5 108.4h.2v.2h-.2z" fill-rule="evenodd"/>
<path d="M64.9 108.4h.2v.2h-.2z" fill-rule="evenodd"/>
<path d="M70.3 112.5h.2v.2h-.2z" fill-rule="evenodd"/>
<path d="M70.3 111.2h.2v.2h-.2z" fill-rule="evenodd"/>
<path d="M70.3 108.4h.2v.2h-.2z" fill-rule="evenodd"/>
<path d="M74.4 119.3h.2v.2h-.2z" fill-rule="evenodd"/>
<path d="M79.8 119.3h.2v.2h-.2z" fill-rule="evenodd"/>
<path d="M113.6 100.3h.2v.2h-.2z" fill-rule="evenodd"/>
<path d="M113.6 105.8h.2v.2h-.2z" fill-rule="evenodd"/>
<path d="M131.2 105.8h.2v.2h-.2z" fill-rule="evenodd"/>
<path d="M131.2 100.3h.2v.2h-.2z" fill-rule="evenodd"/>
<path d="M116.3 138.2h.2v.2h-.2z" fill-rule="evenodd"/>
<path d="M128.5 130.1h.2v.2h-.2z" fill-rule="evenodd"/>
<path d="M127.2 151.7h.2v.2h-.2z" fill-rule="evenodd"/>
<path d="M128.5 151.7h.2v.2h-.2z" fill-rule="evenodd"/>
<path d="M174.5 178.8h.2v.2h-.2z" fill-rule="evenodd"/>
<path d="M174.5 172h.2v.2h-.2z" fill-rule="evenodd"/>
<path d="M203.6 178.8h.2v.2h-.2z" fill-rule="evenodd"/>
<path d="M19 197.7h.2v.2h-.2z" fill-rule="evenodd"/>
<path d="M20.3 192.3h.2v.2h-.2z" fill-rule="evenodd"/>
<path d="M93.3 191h.2v.2h-.2z" fill-rule="evenodd"/>
<path d="M120.4 188.3h.2v.2h-.2z" fill-rule="evenodd"/>
<path d="M165 186.9h.2v.2h-.2z" fill-rule="evenodd"/>
<path d="M165 193.7h.2v.2h-.2z" fill-rule="evenodd"/>
<path d="M175.8 184.2h.2v.2h-.2z" fill-rule="evenodd"/>
<path d="M193.4 180.1h.2v.2h-.2z" fill-rule="evenodd"/>
<path d="M17.6 201.8h.2v.2h-.2z" fill-rule="evenodd"/>
<circle cx="13.7" cy="107.2" r=".15"/>
<circle cx="65" cy="115.3" r=".15"/>
<circle cx="34" cy="192.4" r=".15"/>
<circle cx="36.6" cy="192.4" r=".15"/>
<circle cx="158.4" cy="184.3" r=".15"/>
<circle cx="165.1" cy="184.3" r=".15"/>
<circle cx="17.7" cy="203.2" r=".15"/>
<circle cx="17.7" cy="204.6" r=".15"/>
<circle cx="36.6" cy="204.6" r=".15"/>
</g>
<g font-size="3.8">
<text x="96.3" y="122.2">KEY</text>
<text x="140.9" y="122.2">FM电路</text>
</g>
<g font-size="3.5">
<text x="95.9" y="161.6">TF</text>
<text x="143.6" y="161.5">数码管屏</text>
</g>
<g font-size="2.6">
<text x="17" y="75.9">1</text>
<text x="51.8" y="75.9">2</text>
<text x="86.8" y="75.9">3</text>
<text x="121.8" y="75.9">4</text>
<text x="156.6" y="75.9">5</text>
<text x="189" y="75.9">6</text>
<text x=".8" y="95.9">A</text>
<text x="207.8" y="93.5">A</text>
<text x=".8" y="130.8">B</text>
<text x="207.8" y="130.9">B</text>
<text x="3.5" y="160.6">CW6611S SSOP28 单声道</text>
<text x="53.2" y="156.8">SPI FLASH</text>
<text x=".8" y="168.3">C</text>
<text x="207.8" y="168.5">C</text>
<text x="207.8" y="203.3">D</text>
<text x=".8" y="205.8">D</text>
<text x="4.5" y="218">电源电路</text>
<text x="140.9" y="219.1">功放电路</text>
<text x="19.6" y="223.3">1</text>
<text x="51.8" y="223.3">2</text>
<text x="86.7" y="223.3">3</text>
<text x="121.8" y="223.3">4</text>
<text x="156.6" y="223.3">5</text>
<text x="191.5" y="223.3">6</text>
</g>
<text font-size="2.5" x="72.1" y="203.2">AUX</text>
<text font-size="1.9" x="38.1" y="181.5">充电指示灯电路</text>
<text font-size="1.7" x="115.1" y="218.7">MIC电路</text>
<g font-size="1.6">
<text x="151.7" y="170.6">根据高低MUTE选择上下拉电阻</text>
<text x="165" y="210.3">这个0R要靠电池或功放地摆放</text>
</g>
<g font-size="1.5">
<text x="19.2" y="93.7">注意：CW6632S 供电电压BVIN(PIN22)、VDDLDO(PIN24)不能超过4.6V。</text>
<text x="19.2" y="96.4">CW6611S PinToPin兼容 CW6632B</text>
<text x="155.8" y="114">RTC6218/QN8065兼容注意事项：</text>
<text x="105" y="118.4">必须使用0R电阻，</text>
<text x="105" y="121.2">P13拉低上电进入升级FLASH程序模式。</text>
<text x="102.3" y="126.6">SD/FMVDD走线不能太长</text>
<text x="53.3" y="152.8">CW6611S内置512KByte FLASH，不需要焊接FLASH</text>
</g>
<g font-size="1.4">
<text x="43.8" y="84.8">RVDD</text>
<text x="62.1" y="84.6">VDDLDO</text>
<text x="79.3" y="84.8">BVIN</text>
<text x="28.8" y="101.8">U2</text>
<text x="25.8" y="104.5">1</text>
<text x="25.8" y="105.9">2</text>
<text x="29.6" y="105.1">P21/AUXR2</text>
<text x="29.6" y="106.4">MICN</text>
<text x="29.6" y="107.8">MICP/VCM</text>
<text x="38.9" y="105.1">AUXL2/P20</text>
<text x="41.7" y="107.8">USBDM</text>
<text x="41.7" y="106.4">USBDP</text>
<text x="48.2" y="107.2">26</text>
<text x="48.2" y="105.9">27</text>
<text x="48.2" y="104.5">28</text>
<text x="22.2" y="108.4">AGND 4</text>
<text x="25.8" y="111.3">6</text>
<text x="25.8" y="112.6">7</text>
<text x="25.8" y="114">8</text>
<text x="29.6" y="109.1">DACVSS</text>
<text x="29.6" y="110.5">VDDHP</text>
<text x="29.6" y="111.8">DACL/AXUR3</text>
<text x="29.6" y="113.2">DACR</text>
<text x="41" y="110.5">VDDLDO</text>
<text x="41.7" y="109.1">VDDIO</text>
<text x="42.3" y="113.2">BVIN</text>
<text x="42.3" y="111.8">RVDD</text>
<text x="48.2" y="114">21</text>
<text x="48.2" y="112.6">22</text>
<text x="48.2" y="111.3">23 RVDD</text>
<text x="48.2" y="109.9">24 VDDLDO</text>
<text x="48.2" y="108.6">25 VDDIO</text>
<text x="25.2" y="116.7">10</text>
<text x="25.2" y="118">11</text>
<text x="25.2" y="119.4">12</text>
<text x="25.8" y="115.3">9</text>
<text x="29.6" y="114.6">P01/AUXR0/VCMBUF</text>
<text x="29.6" y="115.9">P00/AUXL0</text>
<text x="29.6" y="117.3">P13/ADKEY VCC_XO/IF/VCO</text>
<text x="29.6" y="118.6">P32/SDDAT0</text>
<text x="29.6" y="120">P31/SDCMD</text>
<text x="41.7" y="118.6">E-GND</text>
<text x="42.3" y="120">RXTX</text>
<text x="42.3" y="115.9">XO_P</text>
<text x="42.3" y="114.6">XO_N</text>
<text x="48.2" y="119.4">17</text>
<text x="48.2" y="118">18</text>
<text x="48.2" y="116.7">19</text>
<text x="48.2" y="115.3">20</text>
<text x="85.2" y="114.4">微带天线</text>
<text x="25.2" y="120.8">13</text>
<text x="25.2" y="122.1">14</text>
<text x="29.6" y="121.3">P30/SDCLK</text>
<text x="29.6" y="122.7">P14/ADC2</text>
<text x="37.6" y="121.3">VDDQ/VCC_RF</text>
<text x="43" y="122.7">P07</text>
<text x="48.2" y="122.1">15</text>
<text x="48.2" y="120.8">16</text>
<text x="97.5" y="151.6">进入在线升级FLASH程序；</text>
<text x="97.5" y="155.4">离线升级FLASH程序。</text>
<text x="97.6" y="153.6">TF卡升级：拉低P13，再上电，</text>
<text x="97.6" y="150.1">TF接口升级：拉低P13，再上电</text>
<text x="172" y="191.1">调音电路针对客户的要求加上，做案子时请确认。</text>
</g>
<g font-size="1.3">
<text x="112.1" y="79.5">VDDIO</text>
<text x="27.4" y="84.8">VDDIO</text>
<text x="125.1" y="88.1">S1</text>
<text x="149.7" y="89.2">ANT</text>
<text x="165.3" y="89.6">1</text>
<text x="179.5" y="89.6">8</text>
<text x="102.2" y="90.2">ADKEY</text>
<text x="123.3" y="91.3">PREV/V-</text>
<text x="125.1" y="93.4">S2</text>
<text x="147.7" y="95.5">SD_CMD/IIC_CLK</text>
<text x="165.3" y="92.3">2</text>
<text x="165.3" y="95.1">3</text>
<text x="169.1" y="90.2">RF</text>
<text x="169.1" y="92.9">GND</text>
<text x="169.1" y="95.6">SCL</text>
<text x="174.4" y="95.6">VCC</text>
<text x="174.4" y="92.9">ALO</text>
<text x="174.4" y="90.2">ARO</text>
<text x="179.5" y="95.1">6</text>
<text x="179.5" y="92.3">7</text>
<text x="184.7" y="94.8">SD/FMVDD</text>
<text x="191.1" y="90.2">FM_OUT</text>
<text x="201.5" y="90.7">VDDIO</text>
<text x="124.8" y="97.3">P/P</text>
<text x="125.2" y="99">S3</text>
<text x="147.7" y="98.3">SD_DAT/IIC_DAT</text>
<text x="165.3" y="97.7">4</text>
<text x="168" y="101.3">RTC6218/QN8065</text>
<text x="169.1" y="98.3">SDA</text>
<text x="173.7" y="98.3">XCLK</text>
<text x="179.5" y="97.7">5</text>
<text x="191.2" y="98.3">SD_CLK</text>
<text x="16.4" y="106.4">MIC_IN</text>
<text x="17.7" y="105.1">MUTE</text>
<text x="23.6" y="107.1">VCM 3</text>
<text x="54.5" y="105.1">SEG1</text>
<text x="54.5" y="107.8">SEG3</text>
<text x="54.5" y="106.4">SEG2</text>
<text x="123.3" y="102.1">NEXT/V+</text>
<text x="125.2" y="104.4">S4</text>
<text x="17.7" y="113.2">DACR</text>
<text x="18.3" y="111.8">AUX</text>
<text x="22.3" y="109.9">VDDHP 5</text>
<text x="124.2" y="108.2">MODE</text>
<text x="125" y="111.8">AUX_DET</text>
<text x="11.1" y="119.8">SD_CMD/IIC_CLK</text>
<text x="11.1" y="118.6">SD_DAT/IIC_DAT</text>
<text x="17" y="117.3">ADKEY</text>
<text x="17.7" y="114.5">SEG4</text>
<text x="17.7" y="115.8">SEG5</text>
<text x="50.7" y="114">XO_N</text>
<text x="50.7" y="115.4">XO_P</text>
<text x="50.7" y="119.3">MD_RF</text>
<text x="50.7" y="116.6">RVDD</text>
<text x="83.1" y="116.3">2</text>
<text x="83.2" y="119.1">1</text>
<text x="16.4" y="121.2">SD_CLK</text>
<text x="17.5" y="122.5">SEG6</text>
<text x="50.7" y="120.6">RVDD</text>
<text x="54.5" y="122.6">SEG7</text>
<text x="7" y="132">SD_CMD/IIC_CLK</text>
<text x="7" y="129.4">SD_DAT/IIC_DAT</text>
<text x="155.3" y="131.9">LED1</text>
<text x="12.3" y="134.7">SD_CLK</text>
<text x="115.2" y="132.2">SD/FMVDD</text>
<text x="121.8" y="135.4">1</text>
<text x="121.8" y="136.7">2</text>
<text x="123.4" y="132.7">J2</text>
<text x="123.6" y="136.2">DAT2</text>
<text x="123.6" y="137.5">DAT3</text>
<text x="127" y="133.5" transform="rotate(-90 127 133.5)">12</text>
<text x="128.4" y="133.5" transform="rotate(-90 128.4 133.5)">13</text>
<text x="171.5" y="132">LED7PSHUM</text>
<text x="101.7" y="138.9">SD_CMD/IIC_CLK</text>
<text x="107" y="141.6">SD_CLK</text>
<text x="121.8" y="138">3</text>
<text x="121.8" y="139.4">4</text>
<text x="121.8" y="140.8">5</text>
<text x="121.8" y="142.1">6</text>
<text x="121.8" y="143.5">7</text>
<text x="123.6" y="138.9">CMD</text>
<text x="123.6" y="140.2">VDD</text>
<text x="123.6" y="141.6">CLK</text>
<text x="123.6" y="142.9">VSS</text>
<text x="127.8" y="138.6" transform="rotate(-90 127.8 138.6)">SHIELD</text>
<text x="129.2" y="138.6" transform="rotate(-90 129.2 138.6)">SHIELD</text>
<text x="164.3" y="143.3" transform="rotate(-90 164.3 143.3)">S1</text>
<text x="167" y="143.3" transform="rotate(-90 167 143.3)">S2</text>
<text x="169.8" y="143.3" transform="rotate(-90 169.8 143.3)">S3</text>
<text x="172.5" y="143.3" transform="rotate(-90 172.5 143.3)">S4</text>
<text x="175.2" y="143.3" transform="rotate(-90 175.2 143.3)">S5</text>
<text x="177.8" y="143.3" transform="rotate(-90 177.8 143.3)">S6</text>
<text x="180.6" y="143.3" transform="rotate(-90 180.6 143.3)">S7</text>
<text x="101.7" y="144.3">SD_DAT/IIC_DAT</text>
<text x="117" y="146.3">SD_DET</text>
<text x="121.2" y="149.9">TFCard</text>
<text x="121.8" y="144.8">8</text>
<text x="121.8" y="146.2">9</text>
<text x="123.6" y="144.3">DAT0</text>
<text x="123.6" y="145.6">DAT1</text>
<text x="123.6" y="147">CD</text>
<text x="127" y="149.9" transform="rotate(-90 127 149.9)">10</text>
<text x="127.8" y="147.4" transform="rotate(-90 127.8 147.4)">SHIELD</text>
<text x="128.4" y="149.9" transform="rotate(-90 128.4 149.9)">11</text>
<text x="129.2" y="147.4" transform="rotate(-90 129.2 147.4)">SHIELD</text>
<text x="163.6" y="145.3" transform="rotate(-90 163.6 145.3)">1</text>
<text x="166.3" y="145.3" transform="rotate(-90 166.3 145.3)">2</text>
<text x="169" y="145.3" transform="rotate(-90 169 145.3)">3</text>
<text x="171.7" y="145.3" transform="rotate(-90 171.7 145.3)">4</text>
<text x="174.4" y="145.3" transform="rotate(-90 174.4 145.3)">5</text>
<text x="177.1" y="145.3" transform="rotate(-90 177.1 145.3)">6</text>
<text x="179.8" y="145.3" transform="rotate(-90 179.8 145.3)">7</text>
<text x="164.4" y="154.7" transform="rotate(-90 164.4 154.7)">SEG1</text>
<text x="167" y="154.7" transform="rotate(-90 167 154.7)">SEG2</text>
<text x="169.8" y="154.7" transform="rotate(-90 169.8 154.7)">SEG3</text>
<text x="172.5" y="154.6" transform="rotate(-90 172.5 154.6)">SEG4</text>
<text x="175.2" y="154.7" transform="rotate(-90 175.2 154.7)">SEG5</text>
<text x="178" y="154.7" transform="rotate(-90 178 154.7)">SEG6</text>
<text x="180.6" y="154.7" transform="rotate(-90 180.6 154.7)">SEG7</text>
<text x="163.5" y="172.7">MUTE</text>
<text x="182.2" y="169">VDDLDO</text>
<text x="176.9" y="176.2">1</text>
<text x="176.9" y="177.5">2</text>
<text x="176.9" y="178.9">3</text>
<text x="181.1" y="176.8">SHDN OUT+</text>
<text x="181.1" y="178.1">VREP</text>
<text x="181.1" y="179.5">IN+</text>
<text x="185.1" y="179.5">VCC</text>
<text x="185.1" y="178.1">GND</text>
<text x="190.6" y="178.9">6</text>
<text x="190.6" y="177.5">7</text>
<text x="190.6" y="176.2">8</text>
<text x="199.1" y="176.6">OUT+</text>
<text x="201.7" y="174.3">VDDLDO</text>
<text x="57.7" y="185">VDDLDO</text>
<text x="80.2" y="185.5">J6</text>
<text x="143.5" y="180.8">FM_OUT</text>
<text x="144.7" y="184.8">DACR</text>
<text x="176.9" y="180.3">4</text>
<text x="181.1" y="180.8">IN-</text>
<text x="184.4" y="180.8">OUT-</text>
<text x="190.6" y="180.3">5</text>
<text x="199.2" y="180.8">OUT-</text>
<text x="200.9" y="185.7">10UF</text>
<text x="27.5" y="191.5">R10</text>
<text x="46.1" y="191.1">SW1</text>
<text x="52.2" y="191.1">2</text>
<text x="88.7" y="191.1">3</text>
<text x="88.7" y="187">4</text>
<text x="88.7" y="188.4">2</text>
<text x="104.5" y="191.6">AUX</text>
<text x="104.5" y="187.4">AUX_DET</text>
<text x="120" y="189.6" transform="rotate(-90 120 189.6)">1</text>
<text x="122.5" y="190">M1</text>
<text x="122.5" y="191.9">MIC</text>
<text x="10.6" y="193">VBUS</text>
<text x="11.9" y="194.3">D-</text>
<text x="11.9" y="195.7">D+</text>
<text x="11.9" y="197">ID</text>
<text x="14.5" y="192.2">1</text>
<text x="14.5" y="193.5">2</text>
<text x="14.5" y="194.9">3</text>
<text x="14.5" y="196.2">4</text>
<text x="14.5" y="197.6">5</text>
<text x="44.8" y="192.4">1</text>
<text x="44.9" y="194.7">SW SPDT</text>
<text x="52.2" y="193.8">3</text>
<text x="88.7" y="192.4">1</text>
<text x="120.1" y="192.9" transform="rotate(-90 120.1 192.9)">2</text>
<text x="171.9" y="193.5">R17电阻可用走线连接，省掉0R电阻。</text>
<text x="8.7" y="201.1">SHIELD1</text>
<text x="8.7" y="202.4">SHIELD2</text>
<text x="8.7" y="203.8">SHIELD3</text>
<text x="11.3" y="198.4">GND</text>
<text x="14.5" y="200.3">6</text>
<text x="14.5" y="201.6">7</text>
<text x="14.5" y="203">8</text>
<text x="42.3" y="201.4">硬开关</text>
<text x="187.7" y="202.6">OUT+</text>
<text x="198.4" y="202.7">1</text>
<text x="6.9" y="207.7">USB_A</text>
<text x="8.7" y="205.1">SHIELD4</text>
<text x="14.5" y="204.3">9</text>
<text x="19.5" y="204.3">ANT</text>
<text x="198.4" y="204.1">2</text>
</g>
<g font-size="1.1">
<text x="21.8" y="88.7">VDDIO与RVDD串接C41用于消除耳机上电啪声与闪屏问题。</text>
<text x="62.6" y="88.5">BVIN的供电串个2.2R电阻</text>
<text x="169.1" y="87">U1</text>
<text x="69.1" y="99.1">晶振及匹配电容要尽量靠近芯片放置</text>
<text x="69.1" y="100.6">布线要短，否则容易产生频偏</text>
<text x="69.1" y="103.4">让蓝牙2.4G频率频偏在正负75KHz内。</text>
<text x="69.1" y="102.1">晶振匹配电容C19/C20根据晶振参数微调</text>
<text x="49.8" y="112.5">BVIN</text>
<text x="155.7" y="116.2">1.RTC6218 与 QN8065 引脚兼容；</text>
<text x="155.7" y="118">2.天线参数不相同，RTC6218建议使用220nH，QN8065建议使用470nH；</text>
<text x="155.8" y="119.8">3.RTC6218、QN8065 均不支持独立晶振。</text>
<text x="28.7" y="125.6">CW6611S SSOP28</text>
<text x="69.2" y="122.1">天线的参数值根据实际匹配测试OK而定</text>
<text x="24.4" y="129">TP1</text>
<text x="24.4" y="131.7">TP2</text>
<text x="53" y="131.3">天线要尽量粗，尽量走直，其次走弧线，器件摆放成π型，尽量靠近天线</text>
<text x="24.4" y="134.4">TP3</text>
<text x="53" y="132.7">天线器件在不同的layout，需要网络分析仪调试</text>
<text x="53" y="134">天线应远离带金属外壳的元器件</text>
<text x="53" y="135.4">天线下面铺地，打一排过孔，铺地尽量大</text>
<text x="5.3" y="144.4">无TF卡方案请预留测试点，避免悬空。</text>
<text x="31.8" y="174.7">Q18550</text>
<text x="42.8" y="174.2">D2</text>
<text x="49" y="174.4">DC_LED</text>
<text x="118.6" y="178.2">VDDHP</text>
<text x="31.5" y="183.4">R48</text>
<text x="201.5" y="182.8">C29</text>
<text x="6.9" y="190.1">USB1</text>
<text x="30.3" y="191.4">2.2R</text>
<text x="35.2" y="186.4">VBAT</text>
<text x="131.6" y="188.8">MIC_IN</text>
<text x="31.5" y="194.2">R1206</text>
<text x="54.2" y="193.1">R28</text>
<text x="78.6" y="194.7">HP JACK</text>
<text x="187.6" y="203.9">OUT-</text>
</g>
<g font-size="1">
<text x="31.4" y="184.7">4.7K</text>
<text x="121.2" y="185.7">5.1K</text>
<text x="121.2" y="184.6">R2</text>
<text x="122.3" y="187.8">C10</text>
<text x="125.3" y="187.8">224</text>
<text x="57.1" y="193.1">NC</text>
<text x="119.3" y="209.7">电容滤波后再到咪的供电。</text>
<text x="119.4" y="208.4">VDDAC的走线，先经过主控VDDAC</text>
<text x="119.4" y="211.1">注意：MIC偏置电压1.3V为宜。</text>
</g>
<g font-size=".9">
<text x="148.1" y="83.8">ANT</text>
<text x="161.9" y="89.2">102</text>
<text x="182.6" y="89.1">C4</text>
<text x="184.7" y="89.1">105</text>
<text x="194.5" y="93.5">105</text>
<text x="16.9" y="109.7">105</text>
<text x="17.2" y="108.1">105</text>
<text x="57.6" y="112.5">105</text>
<text x="38.1" y="177.5">R15</text>
<text x="172.6" y="178.6">105</text>
<text x="153.4" y="182.7">C7</text>
<text x="159.6" y="185.7">R18</text>
<text x="165.5" y="182.7">C32</text>
<text x="22.7" y="190.7">D1 SS14</text>
<text x="120.8" y="190.4">+</text>
<text x="162.2" y="190.1">C34</text>
<text x="168.5" y="190.1">R34</text>
<text x="30.8" y="200.3">3.4V~4.2V</text>
<text x="33" y="199.2">BAT1</text>
<text x="176.7" y="201.6">R17</text>
<text x="197.6" y="206.5">CON2</text>
</g>
<g font-size=".8">
<text x="34.6" y="85.2">C41</text>
<text x="37.5" y="85.3">NC/105</text>
<text x="70.6" y="85.4">R16</text>
<text x="72.9" y="85.4">2.2R</text>
<text x="114.1" y="87.1">10K</text>
<text x="114.4" y="86.1">R14</text>
<text x="146.1" y="84.9">E2</text>
<text x="153.1" y="88.5">LB2 220nH</text>
<text x="159.5" y="89.2">C3</text>
<text x="115.8" y="90.9">R3</text>
<text x="118.1" y="90.9">0R</text>
<text x="194.5" y="92.2">C8</text>
<text x="197.2" y="93.7">4R7 LB1</text>
<text x="115.8" y="96.3">R4</text>
<text x="115.8" y="101.7">R6</text>
<text x="117.5" y="101.7">5.1K</text>
<text x="118.2" y="96.3">2K</text>
<text x="115.8" y="107.1">R7</text>
<text x="117.7" y="107.1">10K</text>
<text x="14.4" y="108.1">C33</text>
<text x="14.5" y="109.5">C6</text>
<text x="54.9" y="109.5">C17</text>
<text x="54.9" y="110.9">C16</text>
<text x="54.9" y="108.3">C26</text>
<text x="54.9" y="112.3">C15</text>
<text x="57.5" y="108.3">105</text>
<text x="57.6" y="109.5">105</text>
<text x="57.6" y="110.9">225</text>
<text x="65.3" y="112.8" transform="rotate(-90 65.3 112.8)">26M</text>
<text x="65.7" y="108.3">C19</text>
<text x="66.9" y="110.7">Y2</text>
<text x="68.4" y="108.3">9P</text>
<text x="115.8" y="112.5">R1 100K</text>
<text x="54.5" y="116.4">C22</text>
<text x="57.8" y="116.4">106</text>
<text x="65.6" y="115.2">C20</text>
<text x="68.3" y="115.2">9P</text>
<text x="54.8" y="120.6">C24</text>
<text x="57.6" y="120.6">105</text>
<text x="116.9" y="142.8">R8</text>
<text x="116.9" y="144.7">2K</text>
<text x="177.5" y="171.2">R13</text>
<text x="179.5" y="171.2">47K</text>
<text x="40.2" y="177.4">330R</text>
<text x="169.9" y="178.6">C14</text>
<text x="180.1" y="174.3">U5</text>
<text x="155.4" y="182.7">105</text>
<text x="161.4" y="185.7">3.3K</text>
<text x="167.6" y="182.7">104</text>
<text x="170.6" y="185.8">R11 2.7K</text>
<text x="180.1" y="182.8">8002</text>
<text x="183.2" y="185.9">R5</text>
<text x="185" y="185.9">27K</text>
<text x="94.1" y="190.8">C21</text>
<text x="97.1" y="190.8">104</text>
<text x="162.4" y="191.1">NC</text>
<text x="168.5" y="191.1">NC</text>
<text x="178.6" y="201.6">0R</text>
<text x="197.6" y="199.9">J3</text>
<text x="23.5" y="205.8">LB3 600R@100MHz</text>
</g>
<g font-size=".7">
<text x="128.4" y="103.6">SEG4</text>
<text x="75" y="115.8">C12</text>
<text x="75.1" y="117.9">NC</text>
<text x="75.8" y="119.1">C5</text>
<text x="77.8" y="119.1">0R</text>
<text x="80.2" y="115.8">C13</text>
<text x="80.8" y="117.8">NC</text>
</g>
</svg>
